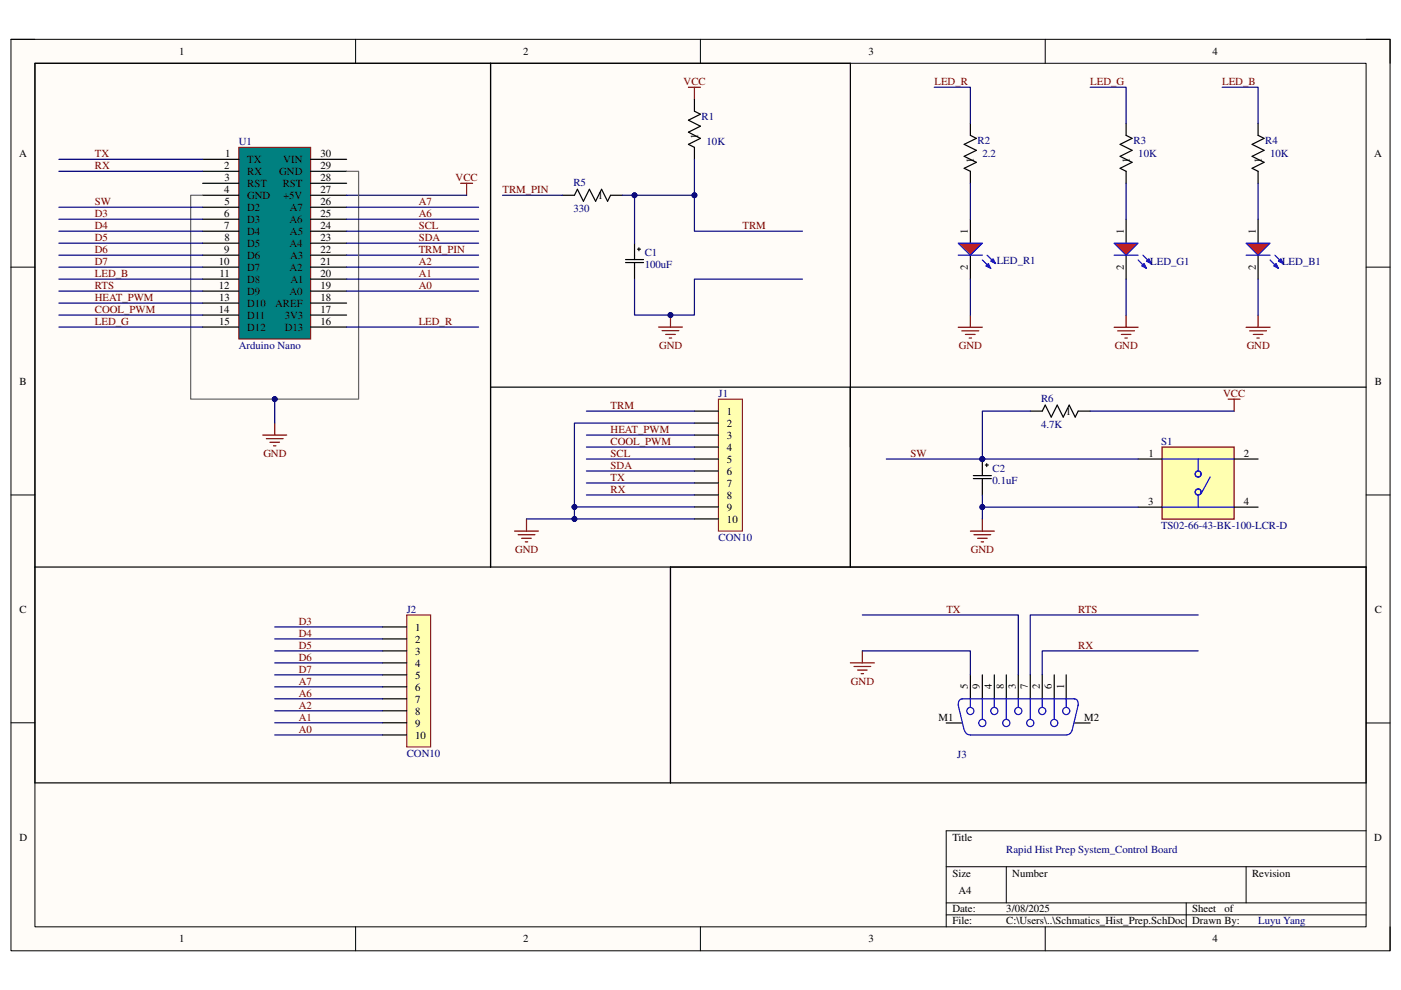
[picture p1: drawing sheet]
<svg xmlns="http://www.w3.org/2000/svg" width="297mm" height="210mm" viewBox="0 0 297 210" stroke-linecap="round" stroke-linejoin="round" font-family="sans-serif">
<path d="M2.3 8.3h292.4v193.3h-292.4z" fill-rule="evenodd" fill="#fffcf8"/>
<path d="M2.3 8.3h292.4v193.3h-292.4z" fill="none" stroke="#000" stroke-width=".21"/>
<path d="M7.4 13.4h282.2v183.1h-282.2z" fill-rule="evenodd" fill="#fffcf8"/>
<g fill="none" stroke="#000" stroke-width=".21">
<path d="M2.3 8.3h5.1M7.4 13.4h282.2v183.1h-282.2zM75.4 8.3v5.1M148.5 8.3v5.1M221.6 8.3v5.1M289.6 8.3h5.1v5.1M2.3 56.6h5.1M289.6 56.6h5.1M2.3 104.9h5.1M289.6 104.9h5.1M2.3 153.2h5.1M289.6 153.3h5.1"/>
<path d="M289.6 176.1h-89v20.4M75.4 196.5v5.1M148.5 196.5v5.1M200.6 183.8h89M200.6 191.4h89M200.6 194h89M213.4 183.8v7.6M221.6 196.5v5.1M251.5 191.4v5.1M264.2 183.8v7.6M294.7 196.5v5.1"/>
</g>
<path d="M50.6 31.2h15.3v40.7h-15.3z" fill-rule="evenodd" fill="#008080"/>
<path d="M50.6 31.2h15.3v40.7h-15.3z" fill="none" stroke="#800000" stroke-width=".21"/>
<g fill="none" stroke="#000" stroke-width=".26">
<path d="M43 33.8h7.6M43 36.3h7.6M43 38.9h7.6M65.9 33.8h7.6M65.9 36.3h7.6M65.9 38.9h7.6M43 41.4h7.6M43 43.9h7.6M43 46.5h7.6M43 49h7.6M43 51.6h7.6M43 54.1h7.6"/>
<path d="M43 56.6h7.6M43 59.2h7.6M65.9 41.4h7.6M65.9 43.9h7.6M65.9 46.5h7.6M65.9 49h7.6M65.9 51.6h7.6M65.9 54.1h7.6M65.9 56.6h7.6M65.9 59.2h7.6M43 61.7h7.6M43 64.3h7.6"/>
<path d="M43 66.8h7.6M43 69.3h7.6M65.9 61.7h7.6M65.9 64.3h7.6M65.9 66.8h7.6M65.9 69.3h7.6"/>
</g>
<path d="M104 13.4v106.8h-96.6v-106.8h172.9v81.4M104 82.1h76.3" fill="none" stroke="#000" stroke-width=".25"/>
<path d="M146 18.5h2.5M147.2 18.5v2.5M97.7 38.9h2.5M98.9 38.9v2.5M55.7 92.2h5.1M56.5 93h3.5M57.2 93.8h2.1M58 94.5h.5M58.2 89.7v2.5" fill="none" stroke="#800000" stroke-width=".25"/>
<path d="M152.3 84.6h5.1v28h-5.1z" fill-rule="evenodd" fill="#ffffb0"/>
<path d="M152.3 84.6h5.1v28h-5.1z" fill="none" stroke="#800000" stroke-width=".21"/>
<path d="M104 82.1v38.1h76.3v-38.1M147.2 87.2h5.1M147.2 89.7h5.1M147.2 92.2h5.1M147.2 94.8h5.1M147.2 97.3h5.1M147.2 99.9h5.1M147.2 102.4h5.1M147.2 104.9h5.1M147.2 107.5h5.1M147.2 110h5.1" fill="none" stroke="#000" stroke-width=".25"/>
<path d="M139.6 69.3h5.1M140.4 70.1h3.5M141.1 70.9h2.1M141.9 71.7h.5M142.2 66.8v2.5" fill="none" stroke="#800000" stroke-width=".25"/>
<circle cx="142.2" cy="66.8" r=".51" fill="#000080"/>
<circle cx="142.2" cy="66.8" r=".51" fill="none" stroke="#000080" stroke-width=".21"/>
<g fill="none" stroke="#800000" stroke-width=".25">
<path d="M203.2 69.4h5.1M203.9 70.1h3.6M204.7 70.9h2.1M205.5 71.7h.5M205.7 66.8v2.6M236.2 69.4h5.1M237 70.1h3.5M237.7 70.9h2.1M238.5 71.7h.5M238.8 66.8v2.6M264.2 69.4h5.1M265 70.1h3.5"/>
<path d="M265.7 70.9h2.1M266.5 71.7h.5M266.7 66.8v2.6M260.4 84.6h2.5M261.7 84.6v2.6M109.1 112.6h5.1M109.9 113.4h3.5M110.6 114.1h2M111.4 114.9h.5M111.6 110v2.6M205.7 112.6h5.1M206.5 113.4h3.6"/>
<path d="M207.3 114.1h2M208 114.9h.5M208.3 110.1v2.5"/>
</g>
<path d="M205.7 46.5v5.1M205.7 54.1v5.1M289.6 82.1h-109.3v38.1h109.3" fill="none" stroke="#000" stroke-width=".25"/>
<path d="M203.2 51.6h5.1l-2.6 2.5z" fill="#f00"/>
<path d="M203.2 51.6h5.1l-2.6 2.5zM208.3 55.1l1.8 1.8M209.3 54.1l1.8 1.8" fill="none" stroke="#00f" stroke-width=".25"/>
<path d="M209 56.4l.5-.5 .6 1z" fill="#00f"/>
<path d="M209 56.4l.5-.5 .6 1z" fill="none" stroke="#00f" stroke-width=".25"/>
<path d="M210.1 55.4l.5-.5 .5 1z" fill="#00f"/>
<path d="M203.2 54.1h5.1M210.1 55.4l.5-.5 .5 1z" fill="none" stroke="#00f" stroke-width=".25"/>
<path d="M238.8 46.5v5.1M238.8 54.1v5.1" fill="none" stroke="#000" stroke-width=".25"/>
<path d="M236.2 51.6h5.1l-2.5 2.5z" fill="#f00"/>
<path d="M236.2 51.6h5.1l-2.5 2.5zM241.3 55.1l1.8 1.8M242.3 54.1l1.8 1.8" fill="none" stroke="#00f" stroke-width=".25"/>
<path d="M242.1 56.4l.5-.5 .5 1z" fill="#00f"/>
<path d="M242.1 56.4l.5-.5 .5 1z" fill="none" stroke="#00f" stroke-width=".25"/>
<path d="M243.1 55.4l.5-.5 .5 1z" fill="#00f"/>
<path d="M236.2 54.1h5.1M243.1 55.4l.5-.5 .5 1z" fill="none" stroke="#00f" stroke-width=".25"/>
<path d="M266.7 46.5v5.1M266.7 54.1v5.1" fill="none" stroke="#000" stroke-width=".25"/>
<path d="M264.2 51.6h5.1l-2.6 2.5z" fill="#f00"/>
<path d="M264.2 51.6h5.1l-2.6 2.5zM269.3 55.1l1.8 1.8M270.3 54.1l1.8 1.8" fill="none" stroke="#00f" stroke-width=".25"/>
<path d="M270 56.4l.5-.5 .6 1z" fill="#00f"/>
<path d="M270 56.4l.5-.5 .6 1z" fill="none" stroke="#00f" stroke-width=".25"/>
<path d="M271.1 55.4l.5-.5 .5 1z" fill="#00f"/>
<path d="M264.2 54.1h5.1M271.1 55.4l.5-.5 .5 1z" fill="none" stroke="#00f" stroke-width=".25"/>
<path d="M132.6 55h3.8M132.6 55.7h3.8M134.5 51.6v3.4M134.5 55.7v3.5M135.2 52.8h.6M135.5 52.5v.7" fill="none" stroke="#000" stroke-width=".25"/>
<circle cx="208.3" cy="97.3" r=".5" fill="#000080"/>
<circle cx="208.3" cy="97.3" r=".5" fill="none" stroke="#000080" stroke-width=".21"/>
<path d="M208.3 97.3v2.6M208.3 102.4v2.5" fill="none" stroke="#000" stroke-width=".25"/>
<circle cx="208.3" cy="97.3" r=".5" fill="#000080"/>
<circle cx="208.3" cy="97.3" r=".5" fill="none" stroke="#000080" stroke-width=".21"/>
<path d="M147.2 21v2.6l1.3 .6-2.5 1.3 2.5 1.3-2.5 1.2 2.5 1.3-2.5 1.3 1.2 .6v2.6M205.7 26.2v2.5l1.3 .6-2.6 1.3 2.6 1.3-2.6 1.2 2.6 1.3-2.6 1.3 1.3 .6v2.6M238.8 26.2v2.5l1.2 .6-2.5 1.3 2.5 1.3-2.5 1.2 2.5 1.3-2.5 1.3 1.3 .6v2.6M266.7 26.2v2.5l1.3 .6-2.5 1.3 2.5 1.3-2.5 1.2 2.5 1.3-2.5 1.3 1.2 .6v2.6M119.2 41.4h2.6l.6-1.3 1.3 2.6 1.3-2.6 1.3 2.6 1.2-2.6 1.3 2.6 .7-1.3h2.5M208.3 99.9v.9M208.9 98.6h.6M209.2 98.3v.6M218.4 87.2h2.6l.6-1.3 1.3 2.5 1.3-2.5 1.2 2.5 1.3-2.5 1.3 2.5 .6-1.2h2.5M206.4 100.8h3.8M206.4 101.5h3.8M208.3 101.5v.9" fill="none" stroke="#000" stroke-width=".25"/>
<path d="M246.4 94.8h15.3v15.3h-15.3z" fill-rule="evenodd" fill="#ffffb0"/>
<path d="M246.4 94.8h15.3v15.3h-15.3z" fill="none" stroke="#800000" stroke-width=".25"/>
<g fill="none" stroke="#00f" stroke-width=".25">
<path d="M246.4 97.3h15.3M254 97.3v2.6M246.4 107.5h15.3M254 104.9v2.6M256.6 101.1l-1.9 3.5"/>
<circle cx="254" cy="104.3" r=".64"/>
<circle cx="254" cy="100.5" r=".64"/>
</g>
<path d="M241.3 97.3h5.1M261.7 97.3h5M241.3 107.5h5.1M261.7 107.5h5" fill="none" stroke="#000" stroke-width=".25"/>
<path d="M86.2 130.4h5.1v28h-5.1z" fill-rule="evenodd" fill="#ffffb0"/>
<path d="M86.2 130.4h5.1v28h-5.1z" fill="none" stroke="#800000" stroke-width=".21"/>
<g fill="none" stroke="#000" stroke-width=".25">
<path d="M7.4 120.2v45.8h282.2v-45.8h-147.4v45.8M81.1 132.9h5.1M81.1 135.5h5.1M81.1 138h5.1M81.1 140.5h5.1M81.1 143.1h5.1M81.1 145.6h5.1M81.1 148.2h5.1M81.1 150.7h5.1M81.1 153.2h5.1M81.1 155.8h5.1M200.6 153.3h3.3"/>
<path d="M205.7 143.1v5.1M208.3 143.1v5.1M210.8 143.1v5.1M213.4 143.1v5.1M215.9 143.1v5.1M218.4 143.1v5.1M221 143.1v5.1M223.5 143.1v5.1M226.1 143.1v5.1M227.8 153.3h3.3"/>
</g>
<g fill="none" stroke="#00f" stroke-width=".25">
<path d="M203.2 149.5l1.2 5.3M203.9 148.2h23.9M204 148.2a.99 .99 0 0 0-.8 1.4M204.5 154.9a1.22 1.22 0 0 0 1.2 .9h20.4a1.25 1.25 0 0 0 1.2-.9M205.7 148.2v1.8M208.3 148.2v4.3M210.8 148.2v1.8M213.4 148.2v4.3M215.9 148.2v1.8M218.4 148.2v4.3M221 148.2v1.8M223.5 148.2v4.3"/>
<path d="M226.1 148.2v1.8M227.7 148.2a.93 .93 0 0 1 .9 1.4M228.6 149.5l-1.3 5.3"/>
<circle cx="205.7" cy="150.7" r=".75"/>
<circle cx="208.3" cy="153.3" r=".76"/>
<circle cx="210.8" cy="150.7" r=".76"/>
<circle cx="213.4" cy="153.3" r=".76"/>
<circle cx="215.9" cy="150.7" r=".76"/>
<circle cx="218.4" cy="153.3" r=".76"/>
<circle cx="221" cy="150.7" r=".76"/>
<circle cx="223.5" cy="153.3" r=".76"/>
<circle cx="226.1" cy="150.7" r=".76"/>
</g>
<path d="M182.8 138v2.5M180.3 140.5h5.1M181.1 141.3h3.5M181.8 142.1h2.1M182.6 142.8h.5" fill="none" stroke="#800000" stroke-width=".25"/>
<path d="M73.5 54.1h28M73.5 41.4h25.4M134.5 59.2v7.6h12.7v-7.6h22.9" fill="none" stroke="#000080" stroke-width=".25"/>
<circle cx="142.2" cy="66.8" r=".51" fill="#000080"/>
<circle cx="142.2" cy="66.8" r=".51" fill="none" stroke="#000080" stroke-width=".21"/>
<path d="M12.5 36.3h30.5M12.5 33.8h30.5" fill="none" stroke="#000080" stroke-width=".26"/>
<path d="M111.6 110h35.6M124.3 104.9h22.9M124.3 102.4h22.9" fill="none" stroke="#000080" stroke-width=".25"/>
<circle cx="121.8" cy="110" r=".51" fill="#000080"/>
<circle cx="121.8" cy="110" r=".51" fill="none" stroke="#000080" stroke-width=".21"/>
<path d="M73.5 36.3h2.5v48.3h-35.6v-43.2h2.6" fill="none" stroke="#656565" stroke-width=".26"/>
<circle cx="58.2" cy="84.6" r=".5" fill="#000080"/>
<circle cx="58.2" cy="84.6" r=".5" fill="none" stroke="#000080" stroke-width=".21"/>
<path d="M58.2 84.6v5.1" fill="none" stroke="#000080" stroke-width=".25"/>
<circle cx="58.2" cy="84.6" r=".5" fill="#000080"/>
<circle cx="58.2" cy="84.6" r=".5" fill="none" stroke="#000080" stroke-width=".21"/>
<path d="M12.5 43.9h30.5M12.5 69.3h30.5" fill="none" stroke="#000080" stroke-width=".26"/>
<path d="M238.8 59.2v7.6M266.7 59.2v7.6M73.5 69.3h28M208.3 97.3h33" fill="none" stroke="#000080" stroke-width=".25"/>
<circle cx="208.3" cy="97.3" r=".5" fill="#000080"/>
<circle cx="208.3" cy="97.3" r=".5" fill="none" stroke="#000080" stroke-width=".21"/>
<path d="M241.3 107.5h-33v2.6" fill="none" stroke="#000080" stroke-width=".25"/>
<circle cx="208.3" cy="107.5" r=".51" fill="#000080"/>
<circle cx="208.3" cy="107.5" r=".51" fill="none" stroke="#000080" stroke-width=".21"/>
<path d="M12.5 59.2h30.5M12.5 64.3h30.5M12.5 66.8h30.5" fill="none" stroke="#000080" stroke-width=".26"/>
<path d="M73.5 51.6h28M73.5 49h28M205.7 59.2v7.6M124.3 87.2h22.9M124.3 92.2h22.9M124.3 94.8h22.9M124.3 99.9h22.9M124.3 97.3h22.9M208.3 104.9v2.6" fill="none" stroke="#000080" stroke-width=".25"/>
<circle cx="208.3" cy="107.5" r=".51" fill="#000080"/>
<circle cx="208.3" cy="107.5" r=".51" fill="none" stroke="#000080" stroke-width=".21"/>
<path d="M198.1 18.5h7.6v7.7M231.1 18.5h7.7v7.7M259.1 18.5h7.6v7.7M205.7 38.9v7.6M238.8 38.9v7.6M266.7 38.9v7.6M218.4 87.2h-10.1v10.1h-20.4M231.1 87.2h30.6" fill="none" stroke="#000080" stroke-width=".25"/>
<circle cx="208.3" cy="97.3" r=".5" fill="#000080"/>
<circle cx="208.3" cy="97.3" r=".5" fill="none" stroke="#000080" stroke-width=".21"/>
<path d="M147.2 33.8v15.2h22.9" fill="none" stroke="#000080" stroke-width=".25"/>
<circle cx="147.2" cy="41.4" r=".51" fill="#000080"/>
<circle cx="147.2" cy="41.4" r=".51" fill="none" stroke="#000080" stroke-width=".21"/>
<path d="M106.5 41.4h12.7M132 41.4h2.5v10.2" fill="none" stroke="#000080" stroke-width=".25"/>
<circle cx="134.5" cy="41.4" r=".5" fill="#000080"/>
<circle cx="134.5" cy="41.4" r=".5" fill="none" stroke="#000080" stroke-width=".21"/>
<path d="M134.5 41.4h12.7" fill="none" stroke="#000080" stroke-width=".25"/>
<circle cx="134.5" cy="41.4" r=".5" fill="#000080"/>
<circle cx="134.5" cy="41.4" r=".5" fill="none" stroke="#000080" stroke-width=".21"/>
<circle cx="147.2" cy="41.4" r=".51" fill="#000080"/>
<circle cx="147.2" cy="41.4" r=".51" fill="none" stroke="#000080" stroke-width=".21"/>
<path d="M147.2 107.5h-25.4v2.5" fill="none" stroke="#000080" stroke-width=".25"/>
<circle cx="121.8" cy="107.5" r=".51" fill="#000080"/>
<circle cx="121.8" cy="107.5" r=".51" fill="none" stroke="#000080" stroke-width=".21"/>
<circle cx="121.8" cy="110" r=".51" fill="#000080"/>
<circle cx="121.8" cy="110" r=".51" fill="none" stroke="#000080" stroke-width=".21"/>
<path d="M147.2 89.7h-25.4v17.8" fill="none" stroke="#000080" stroke-width=".25"/>
<circle cx="121.8" cy="107.5" r=".51" fill="#000080"/>
<circle cx="121.8" cy="107.5" r=".51" fill="none" stroke="#000080" stroke-width=".21"/>
<g fill="none" stroke="#000080" stroke-width=".25">
<path d="M73.5 56.6h28M73.5 59.2h28M73.5 46.5h28M73.5 43.9h28M73.5 61.7h28M58.2 132.9h22.9M58.2 138h22.9M58.2 135.5h22.9M182.8 130.4h33.1v12.7M182.8 138h22.9v5.1M254 138h-33v5.1M254 130.4h-35.6v12.7"/>
<path d="M58.2 150.7h22.9M58.2 148.2h22.9M58.2 140.5h22.9M58.2 145.6h22.9M58.2 143.1h22.9M58.2 155.8h22.9M58.2 153.2h22.9"/>
</g>
<path d="M12.5 46.5h30.5M12.5 51.6h30.5M12.5 54.1h30.5M12.5 49h30.5M12.5 56.6h30.5M12.5 61.7h30.5" fill="none" stroke="#000080" stroke-width=".26"/>
<g font-size="2.3">
<text x="38" y="11.7">1</text>
<text x="110.9" y="11.7">2</text>
<text x="184.1" y="11.7">3</text>
<text x="257.1" y="11.7">4</text>
<text x="148" y="29.5" transform="rotate(-90 148 29.5)">1</text>
<text x="4.1" y="33.3">A</text>
<text x="47.5" y="35.8">2</text>
<text x="47.7" y="33.3">1</text>
<text x="52.4" y="34.5">TX</text>
<text x="60.1" y="34.5">VIN</text>
<text x="67.9" y="33.3">30</text>
<text x="67.9" y="35.8">29</text>
<text x="206.5" y="34.5" transform="rotate(-90 206.5 34.5)">1</text>
<text x="239.6" y="34.5" transform="rotate(-90 239.6 34.5)">1</text>
<text x="267.5" y="34.5" transform="rotate(-90 267.5 34.5)">1</text>
<text x="291.4" y="33.3">A</text>
<text x="47.5" y="40.9">4</text>
<text x="47.6" y="38.4">3</text>
<text x="52.4" y="37.1">RX</text>
<text x="52.4" y="39.6">RST</text>
<text x="59.2" y="37.1">GND</text>
<text x="59.9" y="39.6">RST</text>
<text x="67.9" y="40.9">27</text>
<text x="67.9" y="38.4">28</text>
<text x="47.5" y="46">6</text>
<text x="47.6" y="43.5">5</text>
<text x="52.4" y="42.2">GND</text>
<text x="52.4" y="44.7">D2</text>
<text x="52.4" y="47.3">D3</text>
<text x="60" y="42.2">+5V</text>
<text x="61.4" y="47.3">A6</text>
<text x="61.4" y="44.7">A7</text>
<text x="67.9" y="46">25</text>
<text x="67.9" y="43.5">26</text>
<text x="126.8" y="42.2">1</text>
<text x="47.5" y="48.6">7</text>
<text x="47.5" y="53.6">9</text>
<text x="47.6" y="51.1">8</text>
<text x="52.4" y="49.8">D4</text>
<text x="52.4" y="52.4">D5</text>
<text x="61.4" y="52.4">A4</text>
<text x="61.5" y="49.8">A5</text>
<text x="67.9" y="48.6">24</text>
<text x="67.9" y="51.1">23</text>
<text x="67.9" y="53.6">22</text>
<text x="205.2" y="49.5" transform="rotate(-90 205.2 49.5)">1</text>
<text x="238.3" y="49.5" transform="rotate(-90 238.3 49.5)">1</text>
<text x="266.3" y="49.5" transform="rotate(-90 266.3 49.5)">1</text>
<text x="46.4" y="56.2">10</text>
<text x="46.6" y="58.7">11</text>
<text x="52.4" y="54.9">D6</text>
<text x="52.4" y="57.4">D7</text>
<text x="52.4" y="60">D8</text>
<text x="61.4" y="57.4">A2</text>
<text x="61.5" y="54.9">A3</text>
<text x="61.6" y="60">A1</text>
<text x="67.9" y="56.2">21</text>
<text x="67.9" y="58.7">20</text>
<text x="205.2" y="57.2" transform="rotate(-90 205.2 57.2)">2</text>
<text x="238.3" y="57.2" transform="rotate(-90 238.3 57.2)">2</text>
<text x="266.3" y="57.2" transform="rotate(-90 266.3 57.2)">2</text>
<text x="46.4" y="61.3">12</text>
<text x="46.5" y="63.8">13</text>
<text x="52.4" y="62.5">D9</text>
<text x="52.4" y="65.1">D10</text>
<text x="58.3" y="65.1">AREF</text>
<text x="61.4" y="62.5">A0</text>
<text x="67.9" y="61.3">19</text>
<text x="67.9" y="63.8">18</text>
<text x="46.4" y="66.3">14</text>
<text x="46.4" y="68.9">15</text>
<text x="52.4" y="67.6">D11</text>
<text x="52.4" y="70.1">D12</text>
<text x="60.4" y="70.1">D13</text>
<text x="60.4" y="67.6">3V3</text>
<text x="67.9" y="68.9">16</text>
<text x="67.9" y="66.3">17</text>
<text x="4.1" y="81.6">B</text>
<text x="291.5" y="81.6">B</text>
<text x="154.1" y="88">1</text>
<text x="226" y="88">1</text>
<text x="154.1" y="90.5">2</text>
<text x="154.1" y="93">3</text>
<text x="154.1" y="95.6">4</text>
<text x="154.1" y="98.1">5</text>
<text x="154.1" y="100.7">6</text>
<text x="243.5" y="96.9">1</text>
<text x="263.7" y="96.9">2</text>
<text x="154.1" y="103.2">7</text>
<text x="154.1" y="105.7">8</text>
<text x="243.4" y="107">3</text>
<text x="263.7" y="107">4</text>
<text x="154.1" y="108.3">9</text>
<text x="154.1" y="110.8">10</text>
<text x="4.1" y="129.9">C</text>
<text x="291.5" y="129.9">C</text>
<text x="88" y="133.7">1</text>
<text x="88" y="136.3">2</text>
<text x="88" y="138.8">3</text>
<text x="88" y="141.4">4</text>
<text x="88" y="143.9">5</text>
<text x="88" y="146.4">6</text>
<text x="88" y="149">7</text>
<text x="205.2" y="146.2" transform="rotate(-90 205.2 146.2)">5</text>
<text x="207.8" y="146.2" transform="rotate(-90 207.8 146.2)">9</text>
<text x="210.3" y="146.2" transform="rotate(-90 210.3 146.2)">4</text>
<text x="212.8" y="146.2" transform="rotate(-90 212.8 146.2)">8</text>
<text x="215.4" y="146.2" transform="rotate(-90 215.4 146.2)">3</text>
<text x="217.9" y="146.2" transform="rotate(-90 217.9 146.2)">7</text>
<text x="220.5" y="146.2" transform="rotate(-90 220.5 146.2)">2</text>
<text x="223" y="146.2" transform="rotate(-90 223 146.2)">6</text>
<text x="225.6" y="146.2" transform="rotate(-90 225.6 146.2)">1</text>
<text x="88" y="151.5">8</text>
<text x="88" y="154.1">9</text>
<text x="199" y="152.8">M1</text>
<text x="229.9" y="152.8">M2</text>
<text x="88" y="156.6">10</text>
<text x="4.1" y="178.2">D</text>
<text x="201.9" y="178.2">Title</text>
<text x="291.4" y="178.2">D</text>
<text x="201.9" y="185.8">Size</text>
<text x="214.6" y="185.8">Number</text>
<text x="265.5" y="185.8">Revision</text>
<text x="203.2" y="189.7">A4</text>
<text x="201.9" y="193.5">Date:</text>
<text x="201.9" y="196">File:</text>
<text x="213.4" y="196">C:\Users\..\Schmatics_Hist_Prep.SchDoc Drawn By:</text>
<text x="213.4" y="193.5">3/08/2025</text>
<text x="252.8" y="193.5">Sheet</text>
<text x="259.6" y="193.5">of</text>
<text x="38" y="199.8">1</text>
<text x="110.9" y="199.8">2</text>
<text x="184.1" y="199.8">3</text>
<text x="257.1" y="199.8">4</text>
</g>
<g font-size="2.3" fill="#800000">
<text x="144.9" y="18">VCC</text>
<text x="198.1" y="18">LED_R</text>
<text x="231.1" y="18">LED_G</text>
<text x="259.1" y="18">LED_B</text>
<text x="20.1" y="33.3">TX</text>
<text x="20.1" y="35.8">RX</text>
<text x="96.6" y="38.4">VCC</text>
<text x="106.5" y="40.9">TRM_PIN</text>
<text x="20.1" y="43.5">SW</text>
<text x="20.1" y="46">D3</text>
<text x="88.8" y="46">A6</text>
<text x="88.8" y="43.5">A7</text>
<text x="20.1" y="48.6">D4</text>
<text x="20.1" y="51.1">D5</text>
<text x="20.1" y="53.6">D6</text>
<text x="88.8" y="53.6">TRM_PIN</text>
<text x="88.8" y="51.1">SDA</text>
<text x="88.8" y="48.6">SCL</text>
<text x="157.4" y="48.6">TRM</text>
<text x="20.1" y="58.7">LED_B</text>
<text x="20.1" y="56.2">D7</text>
<text x="88.8" y="58.7">A1</text>
<text x="88.8" y="56.2">A2</text>
<text x="20.1" y="61.3">RTS</text>
<text x="20.1" y="63.8">HEAT_PWM</text>
<text x="88.8" y="61.3">A0</text>
<text x="20.1" y="68.9">LED_G</text>
<text x="20.1" y="66.3">COOL_PWM</text>
<text x="88.8" y="68.9">LED_R</text>
<text x="139.7" y="74">GND</text>
<text x="203.3" y="74">GND</text>
<text x="236.3" y="74">GND</text>
<text x="264.3" y="74">GND</text>
<text x="129.5" y="86.7">TRM</text>
<text x="259.3" y="84.2">VCC</text>
<text x="129.5" y="94.3">COOL_PWM</text>
<text x="129.5" y="91.8">HEAT_PWM</text>
<text x="55.8" y="96.9">GND</text>
<text x="129.5" y="101.9">TX</text>
<text x="129.5" y="96.9">SCL</text>
<text x="129.5" y="99.4">SDA</text>
<text x="193" y="96.9">SW</text>
<text x="129.5" y="104.5">RX</text>
<text x="109.2" y="117.2">GND</text>
<text x="205.8" y="117.2">GND</text>
<text x="200.7" y="129.9">TX</text>
<text x="228.6" y="129.9">RTS</text>
<text x="63.3" y="132.5">D3</text>
<text x="63.3" y="135">D4</text>
<text x="63.3" y="137.5">D5</text>
<text x="228.6" y="137.5">RX</text>
<text x="63.3" y="140.1">D6</text>
<text x="63.3" y="142.6">D7</text>
<text x="63.3" y="147.7">A6</text>
<text x="63.3" y="145.2">A7</text>
<text x="180.4" y="145.2">GND</text>
<text x="63.3" y="155.3">A0</text>
<text x="63.3" y="152.8">A1</text>
<text x="63.3" y="150.2">A2</text>
</g>
<g font-size="2.3" fill="#000080">
<text x="148.8" y="25.4">R1</text>
<text x="50.6" y="30.7">U1</text>
<text x="149.8" y="30.7">10K</text>
<text x="207.3" y="30.5">R2</text>
<text x="208.3" y="33.3">2.2</text>
<text x="240.3" y="30.5">R3</text>
<text x="241.3" y="33.3">10K</text>
<text x="268.3" y="30.5">R4</text>
<text x="269.3" y="33.3">10K</text>
<text x="121.6" y="39.4">R5</text>
<text x="121.6" y="45">330</text>
<text x="136.7" y="54.3">C1</text>
<text x="136.7" y="56.9">100uF</text>
<text x="211.3" y="55.9">LED_R1</text>
<text x="243.9" y="56.2">LED_G1</text>
<text x="271.8" y="56.2">LED_B1</text>
<text x="50.6" y="74">Arduino Nano</text>
<text x="152.4" y="84.2">J1</text>
<text x="220.7" y="85.2">R6</text>
<text x="220.7" y="90.8">4.7K</text>
<text x="246.2" y="94.3">S1</text>
<text x="210.4" y="100.1">C2</text>
<text x="210.4" y="102.6">0.1uF</text>
<text x="246.2" y="112.1">TS02-66-43-BK-100-LCR-D</text>
<text x="152.4" y="114.6">CON10</text>
<text x="86.2" y="129.9">J2</text>
<text x="86.2" y="160.4">CON10</text>
<text x="202.9" y="160.7">J3</text>
<text x="213.4" y="180.8">Rapid Hist Prep System_Control Board</text>
<text x="266.7" y="196">Luyu Yang</text>
</g>
</svg>
